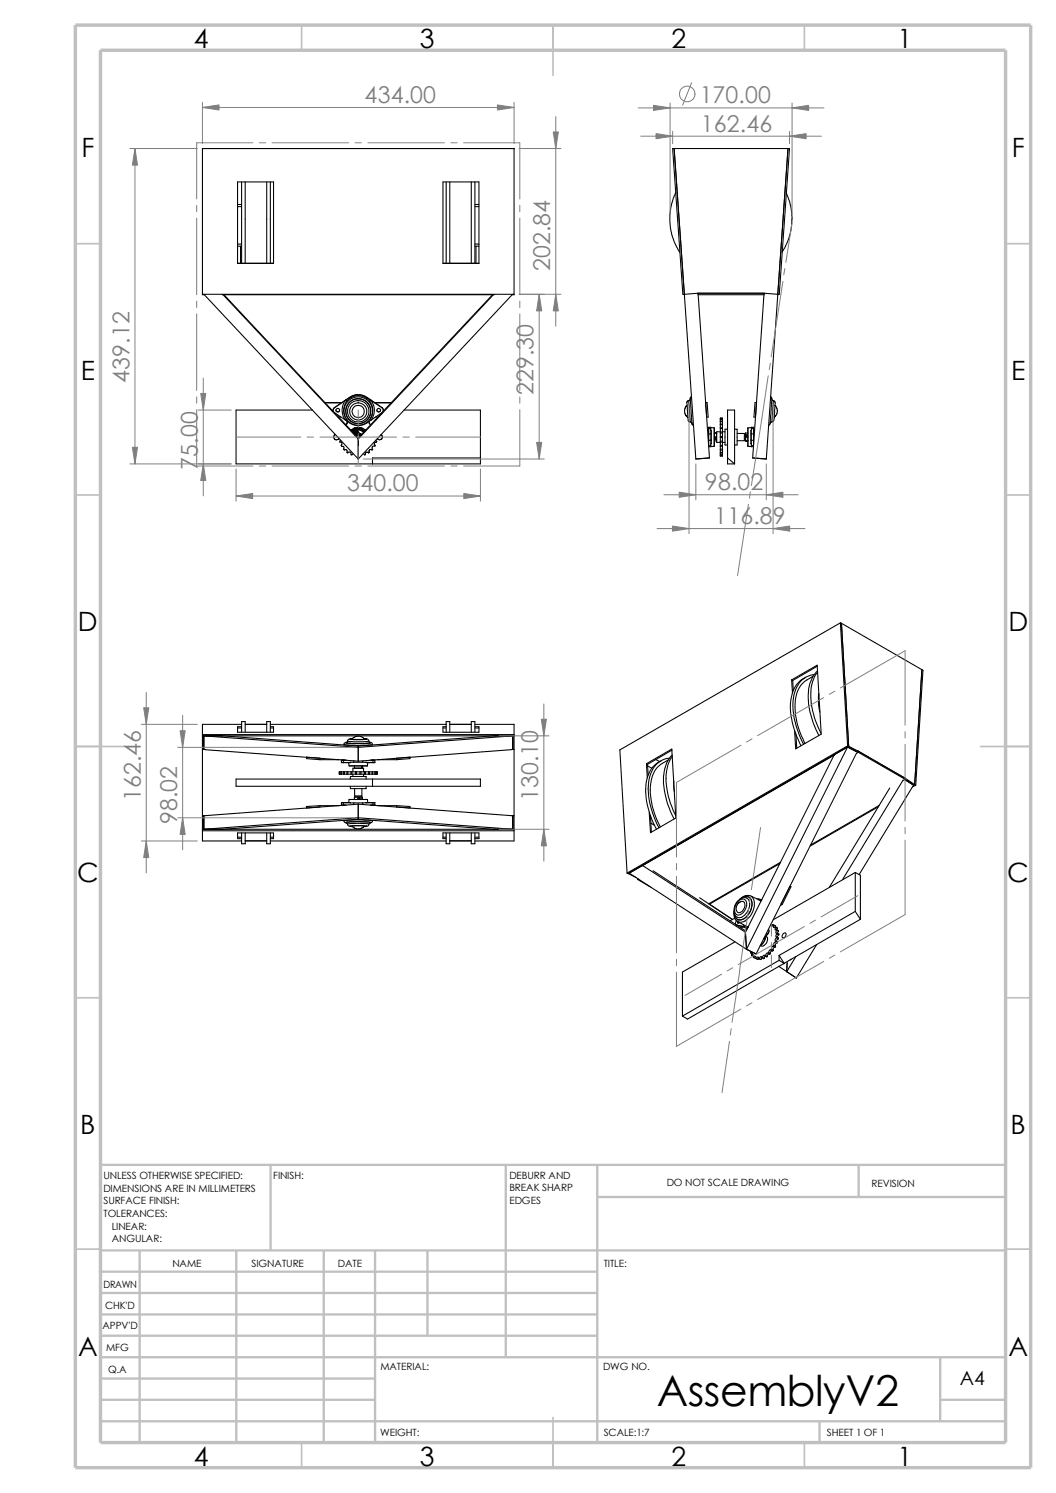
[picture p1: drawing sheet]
<svg xmlns="http://www.w3.org/2000/svg" width="210mm" height="297mm" viewBox="0 0 210 297" stroke-linecap="round" stroke-linejoin="round" font-family="sans-serif">
<g fill="none" stroke="#c0c0c0" stroke-width=".34">
<path d="M60 5v5M110 5v10M160 5v5M15 48.5h5M200 48.5h5M15 98.5h5M200 98.5h5M15 148.5h10M195 148.5h10M15 198.5h5M200 198.5h5M15 248.5h5"/>
<path d="M200 248.5h5M60 287v5M110 282v10M160 287v5"/>
</g>
<g fill="none" stroke="#c0c0c0" stroke-width=".47">
<path d="M53.8 231.7v17.1M100.6 231.7v38.3M118.8 231.7v55.3M118.8 238.1h81.2M170.8 231.7v6.4M200 231.7h-180v55.3M20 248.8h180M20 257.2h98.8M20 253h98.8M27.8 248.8v38.2M47 248.8v38.2M64.4 248.8v38.2"/>
<path d="M74.6 248.8v38.2M85 248.8v16.9M20 265.7h98.8M20 261.5h98.8M20 278.5h54.6M20 274.2h54.6M20 270h180M187 278.5h13M187 270v12.7M20 282.7h180M163 282.7v4.3"/>
</g>
<path d="M15 5h190v287h-190zM20 10h180v277h-180z" fill="none" stroke="#c0c0c0" stroke-width=".68" stroke-linecap="butt"/>
<g fill="none" stroke="#000" stroke-width=".21">
<path d="M47.2 36.2h7.2v16.2h-7.2zM48 36.2v16.2M48.8 36.2v16.2M53 36.2v16.2M53.8 36.2v16.2M88.1 36.2h7.1v16.2h-7.1zM88.7 36.2v16.2M89.5 36.2v16.2M93.7 36.2v16.2M94.4 36.2v16.2M102.2 29.5v29.1h-.3M102.3 29.5h-62v29.1h.3"/>
<path d="M134.1 29.5l4.3 61.8 2.7-.2-2.2-32.5M134.4 38.4l-.5 .9-.5 2.1-.2 2.9 .1 1.2 .5 1.9 .5 1.2 .9 1.6M156.4 38.4l.7 1.8 .3 1.3 .1 2.9-.3 1.8-.4 1.6-1.3 2.4M156.7 29.5l-4.3 61.8-2.7-.2 2.2-32.5M40.3 58.5h61.9M40.6 58.5l30.6 32.8M44.2 58.5h54.1M44.4 58.6l26.8 28.7 26.9-28.7M44.5 58.6l21.8 23.3M47.2 41.1h.8M47.2 48.6h.8M47.2 40.7h.8"/>
<path d="M47.2 49h.8M47.2 52.4h7.2M47.8 49v3.4M88.1 52.4h7.1M94.4 41.1h.8M94.4 48.6h.8M94.4 40.7h.8M94.4 49h.8M94.7 49v3.4M98 58.6l-21.9 23.3M101.9 58.5l-30.7 32.8M136.1 58.5v.1"/>
<path d="M136.1 58.5h-.3l-2-29h23.2l-2 29h-.3M138.8 58.3v.3h13.2v-.3M138.8 58.3h13.2M138.8 58.3l-2.7 .2M152 58.3l2.7 .2M154.7 58.5v.1M68.7 79.6l-2.2 1.5M68.7 79.6l.3 .2M68.7 79.6a3.2 3.2 0 0 0 0 4M69 79.8a2.9 2.9 0 0 0-.2 3.4M69.5 79.1l-.8 .5M69.5 79.1h.1"/>
<path d="M69.5 79.1l-3 2M69.5 79.1a2.98 2.98 0 0 1 3.5 0M69.5 79.1l.1 .1M69.6 79.2a2.9 2.9 0 0 1 3.3 0M69.6 79.2l-.6 .6M72.9 79.2l.6 .6M73 79.1l.7 .5M73 79.1h.1M73 79.1l3 2M73 79.1l-.1 .1M73.5 79.8a2.9 2.9 0 0 1 .2 3.4M73.7 79.6l-.2 .2"/>
<path d="M73.7 79.6a3.2 3.2 0 0 1 0 4M137 79.7l-.3 .1-.1 .3M137 79.7l.3 4.2M137.3 79.3l.3 5M137.3 79.3l-.3 .4M137.5 79l-.2 .1-.1 .2M153.2 79l.3 .1v.6l-.3 4.6M153.5 79.3v.2a.53 .53 0 0 1 .3 .8l-.3 3.6M153.8 79.7a.37 .37 0 0 1 .4 .4l-.3 3.5M62.1 81.6h-15.2v10.7h48.6v-10.7h-15.2M64.6 80.1h3.4M64.7 80.1h3.2"/>
<path d="M66.5 82l4.7 5.1M66.5 81.1l-.2 .5M66.5 81.1h.1M66.5 81.1a.59 .59 0 0 0 0 1l2.2 1.5M66.7 86.4l-.3 .3 .1 .6 .5 .2 .4-.3M66.8 81.6a.36 .36 0 0 0 .4 .4 .36 .36 0 0 0 .3-.4M67.4 83h.4M67.8 87.6l-.2 .2v.2a.4 .4 0 0 1 .4 .2 .4 .4 0 0 1-.1 .5v.1M67.9 88.8a.38 .38 0 0 1 .5 .2 .38 .38 0 0 1 0 .4l.2 .1a.34 .34 0 0 1 .4 .1 .34 .34 0 0 1 0 .4l.2 .1M68.7 83.6l.8 .5M69 83.4l-.3 .2M69 83.9v.3l-.3 .3"/>
<path d="M69.1 83.8l-.1 .1M69.1 90.1l.3-.2a.37 .37 0 0 1 .4 .2 .37 .37 0 0 1 0 .4h.2l.3-.2M69.5 84.1a2.98 2.98 0 0 0 3.5 0M69.6 84.1h-.1M70 85.9l.7-.5 .8-.1 .6 .3 .3 .3M70.1 85.9l.6-.5h.8l.9 .5M70.1 85.9l.6-.3 .9-.1 .7 .5M70.3 86.1h.2l.1 .2M70.3 85.2l1.1-.2 .7 .3M70.4 85.3h.1M70.4 86.2h.1M70.4 85.3l-.6 .3"/>
<path d="M70.4 85.4v.1M70.4 85.4l-.5 .3 .5-.2M70.4 85.5l.6-.2 1 .2M70.5 86.3h.1M70.5 86.2h.1M70.6 86.4l.4-.3 .5 .1 .4 .2-.4-.2-.5-.1-.4 .4M70.6 86.2v.1M70.6 86.3l-.1 .1M70.6 86h.1M70.6 86.1h.1v.1zM70.7 86.6l.4-.3 .4 .1 .3 .2M70.8 85.9h.2z"/>
<path d="M70.8 85.9l.2-.1v.3l-.2-.1M70.8 85.9l.1 .2M70.8 86.6l.4-.2 .5 .3M70.9 86.8l.2-.2h.3l.2 .2M71.1 86h.1M71 85.8h.2zM71.1 85.9h.1M71.1 85.9v.1M71.2 85.9l-.1 .1M71.2 85.9h.1M71.2 87.1v4.2M71.3 86.4h.1"/>
<path d="M72 85.5l.6 .2zM72.1 85.4l-1.2-.2-.5 .2M72.1 85.2l-1-.2-.7 .3M72.1 85.3h.1M72.1 85.3l.6 .3M72.2 90.3l.3 .2h.2M72.3 85.9l-.6-.3-.8-.1-.7 .5M72.9 84.1h.1M73.4 83.8v.1a.32 .32 0 0 0 .3 .5M73.5 90l-.2 .1-.1-.1a.34 .34 0 0 0-.4 0 .34 .34 0 0 0-.1 .4M73.5 83.4l.2 .2M73.7 83.6l-.7 .5"/>
<path d="M74.1 89.4l-.1 .1h-.5l-.1 .2v.3M74.5 80.1h3.3M74.6 83h.5M74.6 88.6l-.1 .2a.38 .38 0 0 0-.5 .1 .38 .38 0 0 0 .1 .5M74.7 87.6l.2 .3-.4 .2-.1 .2 .2 .3M75 81.6a.36 .36 0 0 0 .3 .4 .36 .36 0 0 0 .4-.4M75.8 86.4l.2 .3-.1 .6-.4 .2-.4-.3M76 81.1l.2 .5M76 81.1h.1M76 81.1a.59 .59 0 0 1 0 1l-2.3 1.5M76 82l-4.8 5.1M95.5 91.1h-21.4v1.2"/>
<path d="M136.6 80.1l.3 3.6 .4 .2M136.7 80.6l-.5 .6-.1 .8 .3 .7 .4 .4M137.3 83.9l.2 .1 .1 .3M137.6 84.3l.1 .2 .2 .1M140.3 80.1h.3l.2 2.9h-.3zM140.9 85v.3M140.9 85h.5v.3M140.9 88.6h.5M140.9 85.3v1M140.9 87.5v1.1M140.9 87.6h.5M140.9 86.3h.5"/>
<path d="M140.9 85.3h.5M140.9 86.3v1.3M140.9 86.3v1.2M140.9 86.3h.1M140.9 87.5v.1M140.9 85.3h.1M141 88.9h.4M141.4 88.6v.3M141.4 85l.6 .1M141.4 85.3v.3M141.4 86.3h.1M141.4 85.6v.7"/>
<path d="M141.4 87.6v.7M141.4 88.3v.3M141.4 86.3v1.3M141.4 86.3v1.2M141.4 87.5v.1M141.4 87.5v.8M142 85.1v3.7M142 88.8l-.6 .1M142.1 85.1h.1M142 88.8h.1M142.1 87.7h.4M142.1 86.1h.1"/>
<path d="M142.1 85.1v3.6M142.1 86.1l.3 .1zM142.2 87h.2M142.2 87.3h.2M142.2 87.1h.2v.1h-.2zM142.2 87.2h.1M142.3 86.1l-.1 .1M142.3 86.1v.1M142.3 87.2h.1M142.4 87.2h-.1M142.5 86.1v1.6M142.5 86.1l-.4 .1h.4"/>
<path d="M142.5 86.1v.1M143.3 84.5v.6M143.3 88.8v.6M143.3 83.9v.5M143.3 89.5v.5M143.3 83.4v.4M143.3 90.1v.4M143.3 83.2v.2M143.3 90.5v.2M143.3 86.1h.4M143.3 85.3h.4M143.3 87h.4"/>
<path d="M143.3 86.8h.4M143.3 87.8h.4M143.3 88h.4M143.3 88.6h.4M143.3 85.1h.4M143.3 88.8h.4M143.3 84.5h.4M143.3 89.4h.4M143.3 84.4h.4M143.3 89.5h.4M143.3 83.9h.4M143.3 90h.4"/>
<path d="M143.3 83.8h.4M143.3 90.1h.4M143.3 83.4h.4M143.3 90.5h.4M143.3 83.2h.4M143.3 90.7h.4M143.3 86.8v.2M143.3 86.1v.7M143.3 87v.8M143.3 85.3v.8M143.3 87.8v.2M143.3 88v.6"/>
<path d="M143.3 85.1v.2M143.3 88.6v.2M143.3 84.4v.1M143.3 89.4v.1M143.3 83.8v.1M143.3 90v.1M143.3 83.4h.1M143.3 90.5h.1M143.3 83.2h.1M143.7 86.8v.2M143.7 86.1v.7M143.7 87v.8"/>
<path d="M143.7 85.3v.8M143.7 87.8v.2M143.7 88v.6M143.7 85.1v.2M143.7 88.6v.2M143.7 84.4v.1M143.7 89.4v.1M143.7 83.8v.1M143.7 90v.1M143.7 83.4h.1M143.7 90.5h.1M143.7 83.2h.1"/>
<path d="M143.7 84.5v.6M143.7 88.8v.6M143.7 83.9v.5M143.7 89.5v.5M143.7 83.4v.4M143.7 90.1v.4M143.7 83.2v.2M143.7 90.5v.2M143.7 88h.5M144.2 85.9h-1.7v2.1h.8M144.7 85.4h-.5v3.1h.5M144.7 81.6h1.4v10.7h-1.4z"/>
<path d="M144.7 91.1l1.4 1.2M146.1 85.4h.5v3.1h-.5M146.6 86.2h1.4v1.5h-1.4M148.3 86.1v1.6M148.3 86.1v1.6h.4M148.3 86.1h.4M148.4 87.7h.3M148.4 87.7h.3zM148.4 86.9h.2M148.4 86.6h.2M148.4 86.8h.2M148.5 87.7h.1"/>
<path d="M148.5 87.7h-.1M148.5 86.7h.1M148.5 86.7l.1 .1M148.5 86.7l-.1 .1M148.5 86.7h-.1M148.8 88.8l.6 .1M148.8 85.1v3.7M149.4 86.3v1.2M149.4 86.3h.1M149.4 87.5v.1M149.4 87.5v.8M149.4 87.6h.5"/>
<path d="M149.4 86.3h.5M149.4 88.3v.3M149.4 85.6v.7M149.4 87.6v.7M149.4 86.3v1.3M149.4 88.6v.3M149.4 88.9h.4M149.4 85l-.6 .1M149.4 88.6h.5M149.4 85.3v.3M149.4 85.3h.5M149.9 85v.3"/>
<path d="M149.9 85h-.5v.3M149.9 85.3v1M149.9 87.5v1.1M149.9 86.3v1.3M149.9 86.3v1.2M149.9 87.5v.1M149.9 86.3h.1M149.9 85.3h.1M150.2 80.1h.3l-.3 2.9h-.3zM153.2 84.3l-.3 .3M153.5 83.9l-.3 .1v.3M153.9 83.5a.32 .32 0 0 1-.4 .4"/>
<path d="M154.1 80.6l.4 .6 .1 .7-.3 .7-.3 .5M157.4 135.3l5.1-3 .8 13.7-5.1 3-.2-3.6M157.4 135.3l.2 2.5M157.4 135.3l.2 .1M157.6 135.4l.2 2M160.2 134.7a5.5 5.5 0 0 0-3 5 16.6 16.6 0 0 0 2.1 8.6M161.7 134.5l-1.2 .8a5.5 5.5 0 0 0-2.4 5 15.3 15.3 0 0 0 2 7.6M161.9 134.2a4.8 4.8 0 0 0-4.1 4.6 16 16 0 0 0 2 9.2M162.5 132.5l-4.9 2.9M162.6 133.5a7.1 7.1 0 0 0-1.8 6 18.6 18.6 0 0 0 2.1 6.8M162.6 133.7a8.3 8.3 0 0 0-1.1 6.9 18.5 18.5 0 0 0 1.8 5.3M162.8 138a10.4 10.4 0 0 0 .3 3.6"/>
<path d="M162.9 138.3l-.1 .3M167.1 123.9l-43.8 25.3 1.4 24.5M167.1 123.9l1.5 24.5M167.1 123.9l.2 .1M167.3 124l1.5 24.5M167.3 124l16 9.2M183.3 133.2l-1.4 22.9M183.3 133.2l.3 .1-1.5 22.9M40.3 146.4h61.9M40.3 149.1h.5M40.3 146.1h61.9M40.5 149.1v-2.7l30.7 2.3 30.8-2.3v2.7"/>
<path d="M40.8 149.1l30.4 2.3M44.4 146.4l26.8 2M46.9 155h48.6v1.4h-48.6zM47.2 144.8h.8M48 144.1h-7.7v23.2h7.7M48 144.6h-.8v1.1h7.2v-1.1h-.6M48 145.7v-2.1h.8v2.1M48.8 144.1h4.2M53 145.7v-2.1h.8v2.1M53.8 144.1h34.9M53.8 144.8h.6M61 150.6l2.6 .2v.3l-2.6-.2z"/>
<path d="M63.6 151.1h3.8M67.5 153.5h.1M67.5 154h.1M67.5 153.5v.5M67.6 153.5v.5M67.6 153.5h.1M67.6 154h.1M67.6 153.5h.3M67.6 154h.3M67.9 153.5v.5M67.9 153.5h.1M67.9 154h.1"/>
<path d="M67.9 151.2h.4M67.9 159.7h.4M67.9 151.7h.4M67.9 151.2v.5M67.9 159.7v.4M67.9 153.5h.4M67.9 154h.4M68.3 151.2h.6M68.3 151.7h1.4M68.3 151.2v.5M68.3 159.7v.4M68.3 159.7h2.1"/>
<path d="M68.3 151.7h.1M68.3 153.5v.5M68.3 153.5h.2M68.3 154h.2M68.4 148.1l1.1 .2h2.1l2.5-.2M68.4 148.1v.1M68.5 153.5h.5M68.5 154h.5M68.5 153.5v.5M69 147.7l-.2 .1h.2M69 147.7l-.5 .2-.1 .2M69 147.8l3.6 .1 1.1-.2h-.1a.38 .38 0 0 1 .5 .4"/>
<path d="M69 147.7h-.3l.3 .1M69 153.5h.2M69 154h.2M69 153.5v.5M69.1 147.4l1.2 .2 3.1-.2M69.2 153.5h.6M69.2 154h.6M69.2 153.5v.5M69.3 151.7l.1 .7M69.4 152.4h.1M69.4 159h3.7M69.4 159h.1"/>
<path d="M69.4 152.4h3.7M69.4 159l-.1 .7M69.7 159.7h.1M69.7 155v-.5h3.1v.5M69.7 156.4v.5h3.1v-.5M69.7 151.7h-1.4M69.8 153.5v.5M69.8 153.5h.2M69.8 154h.2M70 153.5v.5M70 153.5h.7M70 154h.7"/>
<path d="M70.1 146.9l-.5 .2h3.3l-.5-.2M70.1 146.9h-.1a.84 .84 0 0 0-1 .8h-.1M70.2 154v.5M70.4 159.7h1.7M70.4 151.6l-.7 .1M70.4 151.3v.3M70.4 159.7v.4M70.4 151.6h1.7M70.5 158.5h1.5M70.5 158.6h1.5M70.5 152.8h.7M70.5 152.8h.1"/>
<path d="M70.5 152.4v.4M70.5 158.5v.5M70.5 156.9v1.4h1.5v-1.4M70.7 153.5v.5M70.7 153.5h.2M70.7 154h.2M70.9 153.5h.7M70.9 154h.7M70.9 153.5v.5M71.2 152.8h1.1v.7M71.2 152.8h-1v.7M71.2 158.7v.2"/>
<path d="M71.2 152.8h.8M71.2 160l-30.9 2.3M71.2 160l31 2.3M71.2 148.4v3M71.2 160v3M71.2 146.4l.8 .2 .5 .4h-2.5l.6-.4 .6-.1M71.4 158.7l.1 .1M71.5 158.7l-.2 .1 .2 .1M71.5 158.8h.1M71.5 158.8l-.1 .1M71.5 158.7v.2M71.6 153.5v.5"/>
<path d="M71.6 153.5h.2M71.6 154h.2M71.8 153.5v.5M71.8 153.5h.7M71.8 154h.7M71.9 152.6l.1 .1M71.9 152.5v.2M72 152.4v.3zM72 152.7h.1M72 152.6h.1M72 158.7v.2M72 152.5v.2"/>
<path d="M72 152.4v.4M72 158.5v.5M72 152.8h.1M72 152.4l-.1 .2M72.1 151.6l.7 .1M72.1 151.3v.3M72.1 159.7v.4M72.3 154v.5M72.3 146.9l.5 .1a.5 .5 0 0 1 .6 .4M72.5 153.5h.2M72.5 154h.2M72.5 153.5v.5"/>
<path d="M72.7 153.5h.6M72.7 154h.6M72.7 153.5v.5M72.8 151.7h1.4M72.8 159.7h.1M73.1 159l.1 .7M73.2 151.7l-.1 .7M73.3 153.5v.5M73.3 153.5h.2M73.3 154h.2M73.4 147.4l.3 .4-1.1 .1-3.6-.1M73.5 153.5h.5"/>
<path d="M73.5 154h.5M73.5 153.5v.5M73.6 151.2h.6M74 153.5v.5M74 153.5h.1M74 154h.1M74.1 148.1v.1M74.1 155v1.4M74.1 153.5h.4M74.1 154h.4M74.1 153.5v.5M74.2 151.7h.3"/>
<path d="M74.2 151.2h.3M74.2 159.7h.3M74.2 151.2v.5M74.2 159.7v.4M74.2 159.7h-2.1M74.2 151.2h.1M74.2 151.7h.1M74.2 159.7h.1M74.5 151.7h-.3M74.5 151.2h.1M74.5 159.7h.1M74.5 153.5h.1"/>
<path d="M74.5 154h.1M74.5 151.2v.5M74.5 153.5v.5M74.5 159.7v.4M74.6 153.5h.3M74.6 154h.3M74.6 153.5v.5M74.9 153.5h.1M74.9 154h.1M74.9 153.5v.5M75 153.5h.1M75 154h.1"/>
<path d="M75 153.5v.5M75.1 151.1h3.8M78.9 150.8l2.6-.2v.3l-2.6 .2zM88.1 144.8h.6M88.7 145.7v-2.1h.8v2.1M88.7 144.6h-.6v1.1h7.1v-1.1h-.8M89.5 144.1h4.2M93.7 145.7v-2.1h.7v2.1M94.4 144.1h7.8v23.2h-7.8M94.4 144.8h.8M98.1 146.4l-26.9 2M101.7 149.1h.5"/>
<path d="M101.7 149.1l-30.5 2.3M128.6 151.9l5-2.9 .8 13.7-5 3-.3-4.1M128.6 151.9l.1 2.8M128.6 151.9l.2 .2M128.8 152.1l.1 2.1M128.8 152.4l.8 .4M130.4 151.1l.8 .4M131.4 151.4a5.8 5.8 0 0 0-3 5.8 18.2 18.2 0 0 0 2.2 7.8M132.9 151.2a5.5 5.5 0 0 0-3.6 5.3 15.7 15.7 0 0 0 2 8M133.1 150.8a4.5 4.5 0 0 0-3.9 3.8 15.1 15.1 0 0 0 1.8 10.1M133.6 149.2l-4.8 2.9M133.7 150.5a9.7 9.7 0 0 0-.8 7.8l1 2.9 .5 1.1"/>
<path d="M133.7 150.2a7.8 7.8 0 0 0-1.6 7 16.8 16.8 0 0 0 2 5.7M134 155.3l.1 2.1M158.3 146l.2 2.8M165.9 150.2l-17.6 35.3M165.9 150.2l-38.1 22M165.9 150.2h.1M168.6 148.6l1.9 1 .2-.2M168.6 148.6l-2.7 1.6M168.6 148.4l-43.9 25.3M168.6 148.4l.2 .1M168.6 148.6l-43.5 25.1M168.6 148.6l-20.1 40.2"/>
<path d="M168.8 148.5l-43.9 25.3M168.8 148.5l1.9 .9M168.8 148.5l-.2 .1M170.7 149.6l-.4 .3-19.9 39.9-1.9-1M170.7 149.6l9.3 5.4M170.7 149.4v.2M170.7 149.4l9.3 5.4M177 156.8l-12.1 19.7M179.6 155.2l-12 19.8M180 155.1l1.7 1.1M180 155l-.4 .3M180 154.8v.2"/>
<path d="M180 154.8l1.9 1.3M181.7 156.2l-10.8 17.8M181.9 156.1l.2 .1M181.9 156.1l-.2 .1M182.1 156.2l-.6 .3M40.3 165h61.9M40.3 165.3h61.9M40.5 162.3v2.7l30.7-2.3 30.8 2.3v-2.7M47.2 166.5h.8M48 166.8h-.8v-1.1h7.2v1.1h-.6M48 165.7v2.2h.8v-2.2M48.8 167.3h4.2"/>
<path d="M53 165.7v2.2h.8v-2.2M53.8 167.3h34.9M53.8 166.5h.6M61 160.4l2.6-.1v.2l-2.6 .2zM63.6 160.3h3.8M67.9 160.1l.4 .1M67.9 160.1h.4M68.3 160.1h.6M68.3 160.1v.1M68.3 160.2h.4M68.4 163.2v.1M68.4 163.3l.2 .3 .3 .1"/>
<path d="M68.4 163.3l1.9-.2 2.9 .1 .9 .1M68.9 163.7l.2 .3M69.1 164a.73 .73 0 0 0 1 .4M70 164.3h2.5l-.7 .5-.6 .1-.8-.2zM71.2 163.4l-2.5 .2 .2 .1M71.2 163.4l2.5 .2-.2 .1 .2-.1zM71.2 164.3h-1.6l.5 .1M71.2 163l26.9 2M71.2 163l-26.8 2M71.2 163.4l-2.4 .2 .1 .1M73.4 164l-2.2-.2-2.1 .2M73.4 164a.71 .71 0 0 1-1 .4l.5-.1h-1.7"/>
<path d="M73.6 163.7l-.2 .3M73.6 160.1h.6M73.8 160.2h.4M74.1 163.2v.1M74.1 163.3l-.2 .3-.4 .1M74.2 160.1h.3M74.2 160.1v.1M74.5 160.1l-.3 .1M75.1 160.3h3.8M78.9 160.3l2.6 .1v.3l-2.6-.2zM88.1 166.5h.6M88.7 165.7v2.2h.8v-2.2"/>
<path d="M88.7 166.8h-.6v-1.1h7.1v1.1h-.8M89.5 167.3h4.2M93.7 165.7v2.2h.7v-2.2M94.4 166.5h.8M124.7 173.7l.2 .1M124.9 173.8l1.6 .8M125.1 173.7l-.2 .1M125.1 173.7l23.4 15.1M126.8 175l2.6 1.5M126.8 174.8v.2M127 174.9l-.2 .1M127.8 172.2v.1"/>
<path d="M127.8 172.2l20.5 13.3M129.4 162.3l.1 3.2M129.5 163.7l.6 .5M129.9 173.2l16.4 10.7M146.6 179.4a1.51 1.51 0 0 1 2.1-.6 2.65 2.65 0 0 1-1.3 3.7 1.16 1.16 0 0 1-1.4-1.4l.1-.9zM146.8 179.3a.95 .95 0 0 1 1.3-.3 .95 .95 0 0 1 .4 1.3 1.86 1.86 0 0 1-1.9 1.7 1.52 1.52 0 0 1-.1-2.2zM147.6 178.6a1.24 1.24 0 0 1 1.5 0 1.24 1.24 0 0 1 .5 1.4 3.3 3.3 0 0 1-2.4 3 1.16 1.16 0 0 1-1.2-1.2M147.6 178.6a1.17 1.17 0 0 1 1.3-.1 1.17 1.17 0 0 1 .7 1.2 3.3 3.3 0 0 1-2.4 3.3 1.16 1.16 0 0 1-1.1-1.1M149.3 178.2l1.6 .8M149.3 178.2v.1M149.3 178.3a1.84 1.84 0 0 0-2.2 .6M149.3 178.3a2.25 2.25 0 0 1 .4 3 3.2 3.2 0 0 1-2.6 2.2l-.4-.2"/>
<path d="M150.5 178.8l.4 .1M150.9 179l.2 .1M150.9 179h.1M150.9 178.9h-.1M150.9 178.9l.6 .1M151.1 179.1l.2 .2M151.5 179h.1M151.5 179l-.4 .1M155.1 171.8l-14 8.1M155.2 171.5l-14.2 8.3 4.7 3.1-6.6-4.3M155.4 179.8l.2 .1M155.6 179.9l-.4 .2"/>
<path d="M157.1 176.3l.2 .1-1.7 3.5M170.1 173.6l-16.3 9.4M170.1 173.6v7.7M170.1 173.6l1 .5v8.8M174.7 160.5l-13.6 7.8M174.8 160.2l-13.6 7.9M146 181.2a1.96 1.96 0 0 0 .7 2.1M146.1 182.7l-.9 .5M146.2 187.4l-10.5 6v8.7M146.4 184l.1 .1M146.4 181l.1-.7 .5-.7a.66 .66 0 0 1 .6-.2 .66 .66 0 0 1 .5 .4 1.32 1.32 0 0 1-1.4 1.7l-.3-.4M146.5 183.1l-.1 .1a.5 .5 0 0 0 .1 .8"/>
<path d="M146.5 184l.1 .1M146.5 184l1.7 .4M146.5 184.1h.1M146.5 184.1l1.9 1.2M146.6 184.1l2.1 .5M146.7 183.3l.1 .4 .3-.2M146.7 183.3l1.9 1M146.8 183.4v.3M147.6 184.3l-.4 .2M147.7 183.9l.5 .5M147.9 184.4l-.5 .2M147.9 184.4l.7 .4"/>
<path d="M148.2 184.4l.5 .1M148.2 184.1v.3M148.3 185.5l.2 3.3M148.6 184.3h.2M148.6 184.3l.1 .2M148.7 184.5h.1M149.3 189.6l.3 .1M149.3 189.6l.3-.1v.2l-.1 .3 .1 .1M149.4 189.3l-.1 .3M149.5 189.7v.3M149.6 190.1l.3-.1-.1 .4 .1 .1M149.6 190.1l.3 .1"/>
<path d="M149.9 190.5l.3 .2 .2-.2M149.9 190.5l.4-.2v.4M150.3 190.7l.4 .2M150.3 190.7h.1M150.4 190.7l.3 .2M150.4 190.7l.3-.3 .2 .3M150.9 190.7l.4 .2M150.9 190.7l-.2 .2M151 190.7l.3 .2M151 190.7h-.1M151.5 190.5v-.2h-.2l-.3 .4M151.5 190.5l.5 .2"/>
<path d="M151.5 190.5l-.2 .4M151.6 190.5l.4 .2M151.6 190.5h-.1M152.1 190.2l-.2-.2-.3 .5M152.1 190.2l.4 .2 .1-.1M152.2 190.2l-.2 .5M152.3 190.1l-.2 .1M152.3 190.1l.3 .2M152.3 186.3a1.04 1.04 0 0 1-.2 1.7l-.4 .2-.4-.1M152.3 186.3a2.96 2.96 0 0 1-1.1 1.8 2.78 2.78 0 0 0 1.1-1.8zM152.4 185.7l.3 .1M152.7 185.8l-.8 .9"/>
<path d="M152.8 189.7l.3 .2 .1-.2M152.8 189.7a.37 .37 0 0 0-.4 0 .37 .37 0 0 0-.1 .4M152.8 184.9l.2 .3-.3 .6M152.9 189.7l-.2 .2-.1 .4M152.9 189.5l.3 .2M152.9 189.5l-.1 .2M153 185.2l-.3 .6M153.3 183.8l.2 .1M153.3 189a.36 .36 0 0 0-.3 .1 .36 .36 0 0 0-.1 .4M153.5 183.9v.3l.3-.2M153.5 188.8l.3 .2M153.5 183.9l.3 .1v.1"/>
<path d="M153.5 188.8l-.2 .2M153.6 189.1l-.4 .3v.3M153.8 189l-.1 .2-.4-.2M153.8 184l.5 .3M153.8 188.2l.4 .2M153.8 184l.1 .1M153.8 188.2a.47 .47 0 0 0-.3 .6M153.9 184.1v.4l.3-.1M153.9 188l.4 .3-.1 .1M153.9 184.1l.4 .2M153.9 188l-.1 .2M154.2 188.4a.42 .42 0 0 0-.4 .6"/>
<path d="M154.2 184.4l.4 .3M154.2 187.4l.4 .2M154.2 187.4a.42 .42 0 0 0-.3 .6M154.2 184.4l.1 .1M154.3 184.3l-.1 .1M154.3 187.2l-.1 .2M154.3 187.2l.3 .2v.2M154.3 184.5l.3 .2M154.3 184.5l-.2 .5h.4M154.5 185v.1M154.5 186.6a.37 .37 0 0 0-.4 .2 .37 .37 0 0 0 .2 .4M154.5 185l.3 .3"/>
<path d="M154.5 186.6l.3 .2M154.5 186.4l.3 .2v.2M154.5 185.1l.3 .2M154.5 185.1l-.2 .5h.3M154.5 186.4v.2M154.6 185.6l.3 .2v.2M154.6 185.8l.3 .2M154.6 185.6v.2M154.6 185.8a.3 .3 0 0 0-.3 .3 .3 .3 0 0 0 .2 .3M154.6 187.6a.48 .48 0 0 0-.4 .6M154.6 184.7l-.1 .3M154.8 186.8l-.3 .2v.3"/>
<path d="M154.8 185.3l-.2 .4M154.9 192.2l1.6 1.1M154.9 186l-.3 .5M154.9 191.1l-19.2 11M154.9 190.1v1M154.9 190.1l1.1 1.5M154.9 191.1l1.1 .5M155.7 185.8a.32 .32 0 0 1 .5-.2 .32 .32 0 0 1 .1 .5 .41 .41 0 0 1-.3 .4 .41 .41 0 0 1-.5-.1zM155.8 191.7h.1M155.9 191.7h.1M156 191.6l-19.3 11.1-1-.6M156.5 191.5v1.8"/>
<path d="M157.1 190.9l.1 .1M157.3 190.8h.1M158.3 190.3l-1.8 3M162.4 187.9l-4 6.7-1.9-1.3M170.1 181.3l-15.2 8.8M170.1 181.3l1 1.6M171.1 182.9l-15.1 8.7"/>
<circle cx="67.2" cy="81.6" r=".37"/>
<circle cx="70.7" cy="86" r=".13"/>
<circle cx="71.2" cy="81.8" r="2.47"/>
<circle cx="71.2" cy="81.8" r="2.51"/>
<circle cx="71.2" cy="81.9" r="1.22"/>
<circle cx="71.2" cy="81.9" r="1.72"/>
<circle cx="71.3" cy="81.8" r="2.84"/>
<circle cx="71.3" cy="81.8" r="2.13"/>
<circle cx="75.3" cy="81.6" r=".37"/>
<circle cx="142.3" cy="87.1" r=".15"/>
<circle cx="142.3" cy="87.1" r=".16"/>
<circle cx="148.5" cy="86.8" r=".18"/>
<circle cx="148.5" cy="86.8" r=".15"/>
<circle cx="71.4" cy="158.8" r=".18"/>
<circle cx="71.4" cy="158.8" r=".15"/>
</g>
<g fill="none" stroke="#808080" stroke-width=".2">
<path d="M137.5 16.5l-1.7 4.4M25.8 29.5h13.4M26.8 29.5v62.8M40.3 20.4v8.2M40.3 21.4h61.9M50.3 28.4h-11.2v11.2M51.6 28.4h1.2M54.1 28.4h15.2M70.6 28.4h1.3M73.2 28.4h15.2M89.7 28.4h1.2M92.2 28.4h11.2v11.2"/>
<path d="M102.2 20.4v8.2M103.3 29.5h8.2M110.5 23.2v41.7M126.9 21.5h37M127.4 27.1h36M133.3 20.5v22M133.8 26.1v2.5M157 26.1v2.5M157.5 20.5v22M39.1 40.9v1.2M39.1 43.4v15.2M39.1 59.9v1.3"/>
<path d="M103.3 58.5h8.2M103.4 40.9v1.2M103.4 43.4v15.2M103.4 59.9v1.3M107.2 58.5v32.8M155.7 56l-2.3 15M156.1 53.4l-.2 1.3M157.5 44.5l-1.2 7.7M39.1 62.4v15.3M39.1 79v1.2M40.4 75.2v23.4M103.4 62.4v15.3"/>
<path d="M103.4 79v1.2M152.8 74.8l-3.4 21.8M153.2 72.3l-.2 1.2M25.8 92.3h20.2M39.1 81.5v11.2h11.2M39.4 81.6h6.6M46.9 87h12.9M46.9 98.7h48.6M46.9 93.3v6.4M51.6 92.7h1.2M54.1 92.7h15.2M61.1 87h1.3"/>
<path d="M63.6 87h15.3M70.6 92.7h1.3M71.2 81.6v3.4M71.2 86.3v1.2M71.2 88.8v3.5M72.3 91.3h35.9M73.2 92.7h15.2M80.1 87h1.3M82.7 87h12.8M89.7 92.7h1.2M95.5 93.3v6.4M103.4 81.5v11.2h-11.2"/>
<path d="M132 98.4h26.7M137 81.1v25.1M138.4 92.3v7.1M149.2 97.8l-.1 1.3M152.4 92.3v7.1M153.8 81.1v25.1M130.7 105.2h29.4M148.8 100.3l-2.1 14.2M29.1 137.8v35.9M163.8 138.8l-13.1 7.5M166 137.5l-1.1 .6M167.1 136.9l12.9-7.4v14.8"/>
<path d="M28.1 144.1h11.1M35.3 148.7h34.9M36.3 142.3v26.7M99.2 146.4h10M108.2 140v31.3M134.5 155.7v14.8M147.4 148.3l-12.9 7.4M149.6 147l-1.1 .6M180 145.5v1.3M180 148.1v15.2M28.1 167.3h11.1M35.3 162.7h34.9"/>
<path d="M99.2 165h10M134.5 171.8v1.3M134.5 174.3v15.3M149.3 178.3l-.2 1.2M151.3 164.6l-1.9 12.4M170.6 178.2l-7.3 4.2M180 164.6v1.3M180 167.1v14.8l-12.9 7.5M134.5 193.4v14.8l12.9-7.5M134.5 190.8v1.3M143.5 193.8l-7.3 4.2M145.7 192.5l-1.1 .7"/>
<path d="M147.1 193.2l-1.5 10.2M148.9 180.8l-1.8 12.4M149.6 199.5l-1.1 .6M153.4 183.8v2.4M153.4 187.5v1.3M153.4 190v2.5M160 184.3l-13.2 7.6M162.2 183l-1.1 .7M163.8 191.3l-13.1 7.5M166 190l-1.1 .6M145.1 207.2l-1.5 10.2M145.4 204.6l-.2 1.3"/>
<circle cx="136.7" cy="18.7" r="1.55"/>
</g>
<g fill="#808080" stroke="#808080" stroke-width=".2">
<path d="M110.5 58.5l.5 3.3h-1z"/>
<path d="M110 26.2h1l-.5 3.3z"/>
<path d="M107.2 58.5l.5 3.3h-1z"/>
<path d="M106.7 88h1l-.5 3.3z"/>
<path d="M26.8 29.5l.5 3.4h-1z"/>
<path d="M26.3 89h1l-.5 3.3z"/>
<path d="M40.3 21.4l3.3-.5v1z"/>
<path d="M98.9 20.9l3.3 .5-3.3 .5z"/>
<path d="M46.9 98.7l3.3-.5v1z"/>
<path d="M92.2 98.2l3.3 .5-3.3 .5z"/>
<path d="M39.9 78.3h1l-.5 3.3z"/>
<path d="M40.4 92.3l.5 3.3h-1z"/>
<path d="M107.7 143.1h1l-.5 3.3z"/>
<path d="M108.2 165l.5 3.3h-1z"/>
<path d="M36.3 162.7l.5 3.3h-1z"/>
<path d="M35.8 145.4h1l-.5 3.3z"/>
<path d="M28.6 140.8h1l-.5 3.3z"/>
<path d="M29.1 167.3l.5 3.3h-1z"/>
<path d="M157.5 21.5l3.3-.5v1z"/>
<path d="M130 21l3.3 .5-3.3 .5z"/>
<path d="M152.4 98.4l3.3-.5v1z"/>
<path d="M135.1 97.9l3.3 .5-3.3 .5z"/>
<path d="M130.5 26.6l3.3 .5-3.3 .5z"/>
<path d="M157 27.1l3.3-.5v1z"/>
<path d="M153.8 105.2l3.3-.6v1.1z"/>
<path d="M133.7 104.6l3.3 .6-3.3 .5z"/>
</g>
<text font-size="8.5" x="130.6" y="279.7">AssemblyV2</text>
<g font-size="5.3">
<text x="38.5" y="9.6">4</text>
<text x="83.5" y="9.6">3</text>
<text x="133.5" y="9.6">2</text>
<text x="178.5" y="9.6">1</text>
<text x="16.2" y="31.3">F</text>
<text x="201.2" y="31.3">F</text>
<text x="16" y="75.6">E</text>
<text x="201.1" y="75.6">E</text>
<text x="15.5" y="125.6">D</text>
<text x="200.6" y="125.6">D</text>
<text x="15.3" y="175.6">C</text>
<text x="200.3" y="175.6">C</text>
<text x="16" y="225.6">B</text>
<text x="201" y="225.6">B</text>
<text x="15.5" y="269.8">A</text>
<text x="200.5" y="269.8">A</text>
<text x="38.5" y="291.6">4</text>
<text x="83.5" y="291.6">3</text>
<text x="133.5" y="291.6">2</text>
<text x="178.5" y="291.6">1</text>
</g>
<g font-size="4.6" fill="#808080">
<text x="72.5" y="20.4">434.00</text>
<text x="139.1" y="20.5">170.00</text>
<text x="139.4" y="26.2">162.46</text>
<text x="109.4" y="54" transform="rotate(-90 109.4 54)">202.84</text>
<text x="25.7" y="76.1" transform="rotate(-90 25.7 76.1)">439.12</text>
<text x="106.1" y="78.6" transform="rotate(-90 106.1 78.6)">229.30</text>
<text x="39.3" y="93.5" transform="rotate(-90 39.3 93.5)">75.00</text>
<text x="69.1" y="97.7">340.00</text>
<text x="140.2" y="97.5">98.02</text>
<text x="142" y="104.2">116.89</text>
<text x="28" y="159.4" transform="rotate(-90 28 159.4)">162.46</text>
<text x="107.1" y="159.4" transform="rotate(-90 107.1 159.4)">130.10</text>
<text x="35.2" y="164" transform="rotate(-90 35.2 164)">98.02</text>
</g>
<text font-size="3.9" x="190.9" y="275.5">A4</text>
<g font-size="2">
<text x="20.6" y="234.6">UNLESS OTHERWISE SPECIFIED:</text>
<text x="20.6" y="237.1">DIMENSIONS ARE IN MILLIMETERS</text>
<text x="20.6" y="239.6">SURFACE FINISH:</text>
<text x="54.4" y="234.6">FINISH:</text>
<text x="101.3" y="239.5">EDGES</text>
<text x="101.3" y="234.5">DEBURR AND</text>
<text x="101.3" y="237">BREAK SHARP</text>
<text x="132.6" y="236">DO NOT SCALE DRAWING</text>
<text x="173.3" y="236.2">REVISION</text>
<text x="20.6" y="242.1">TOLERANCES:</text>
<text x="22.2" y="244.6">LINEAR:</text>
<text x="22.2" y="247.1">ANGULAR:</text>
<text x="50" y="252">SIGNATURE</text>
<text x="67.2" y="252">DATE</text>
<text x="120.1" y="252">TITLE:</text>
<text x="20.6" y="256.2">DRAWN</text>
<text x="34.3" y="252.1">NAME</text>
<text x="20.9" y="260.4">CHK'D</text>
<text x="20.4" y="264.5">APPV'D</text>
<text x="21.1" y="268.8">MFG</text>
<text x="21.5" y="273.1">Q.A</text>
<text x="75.6" y="272.5">MATERIAL:</text>
<text x="119.9" y="272.5">DWG NO.</text>
<text x="75.6" y="285.6">WEIGHT:</text>
<text x="120.1" y="285.6">SCALE:1:7</text>
<text x="164.5" y="285.6">SHEET 1 OF 1</text>
</g>
</svg>
